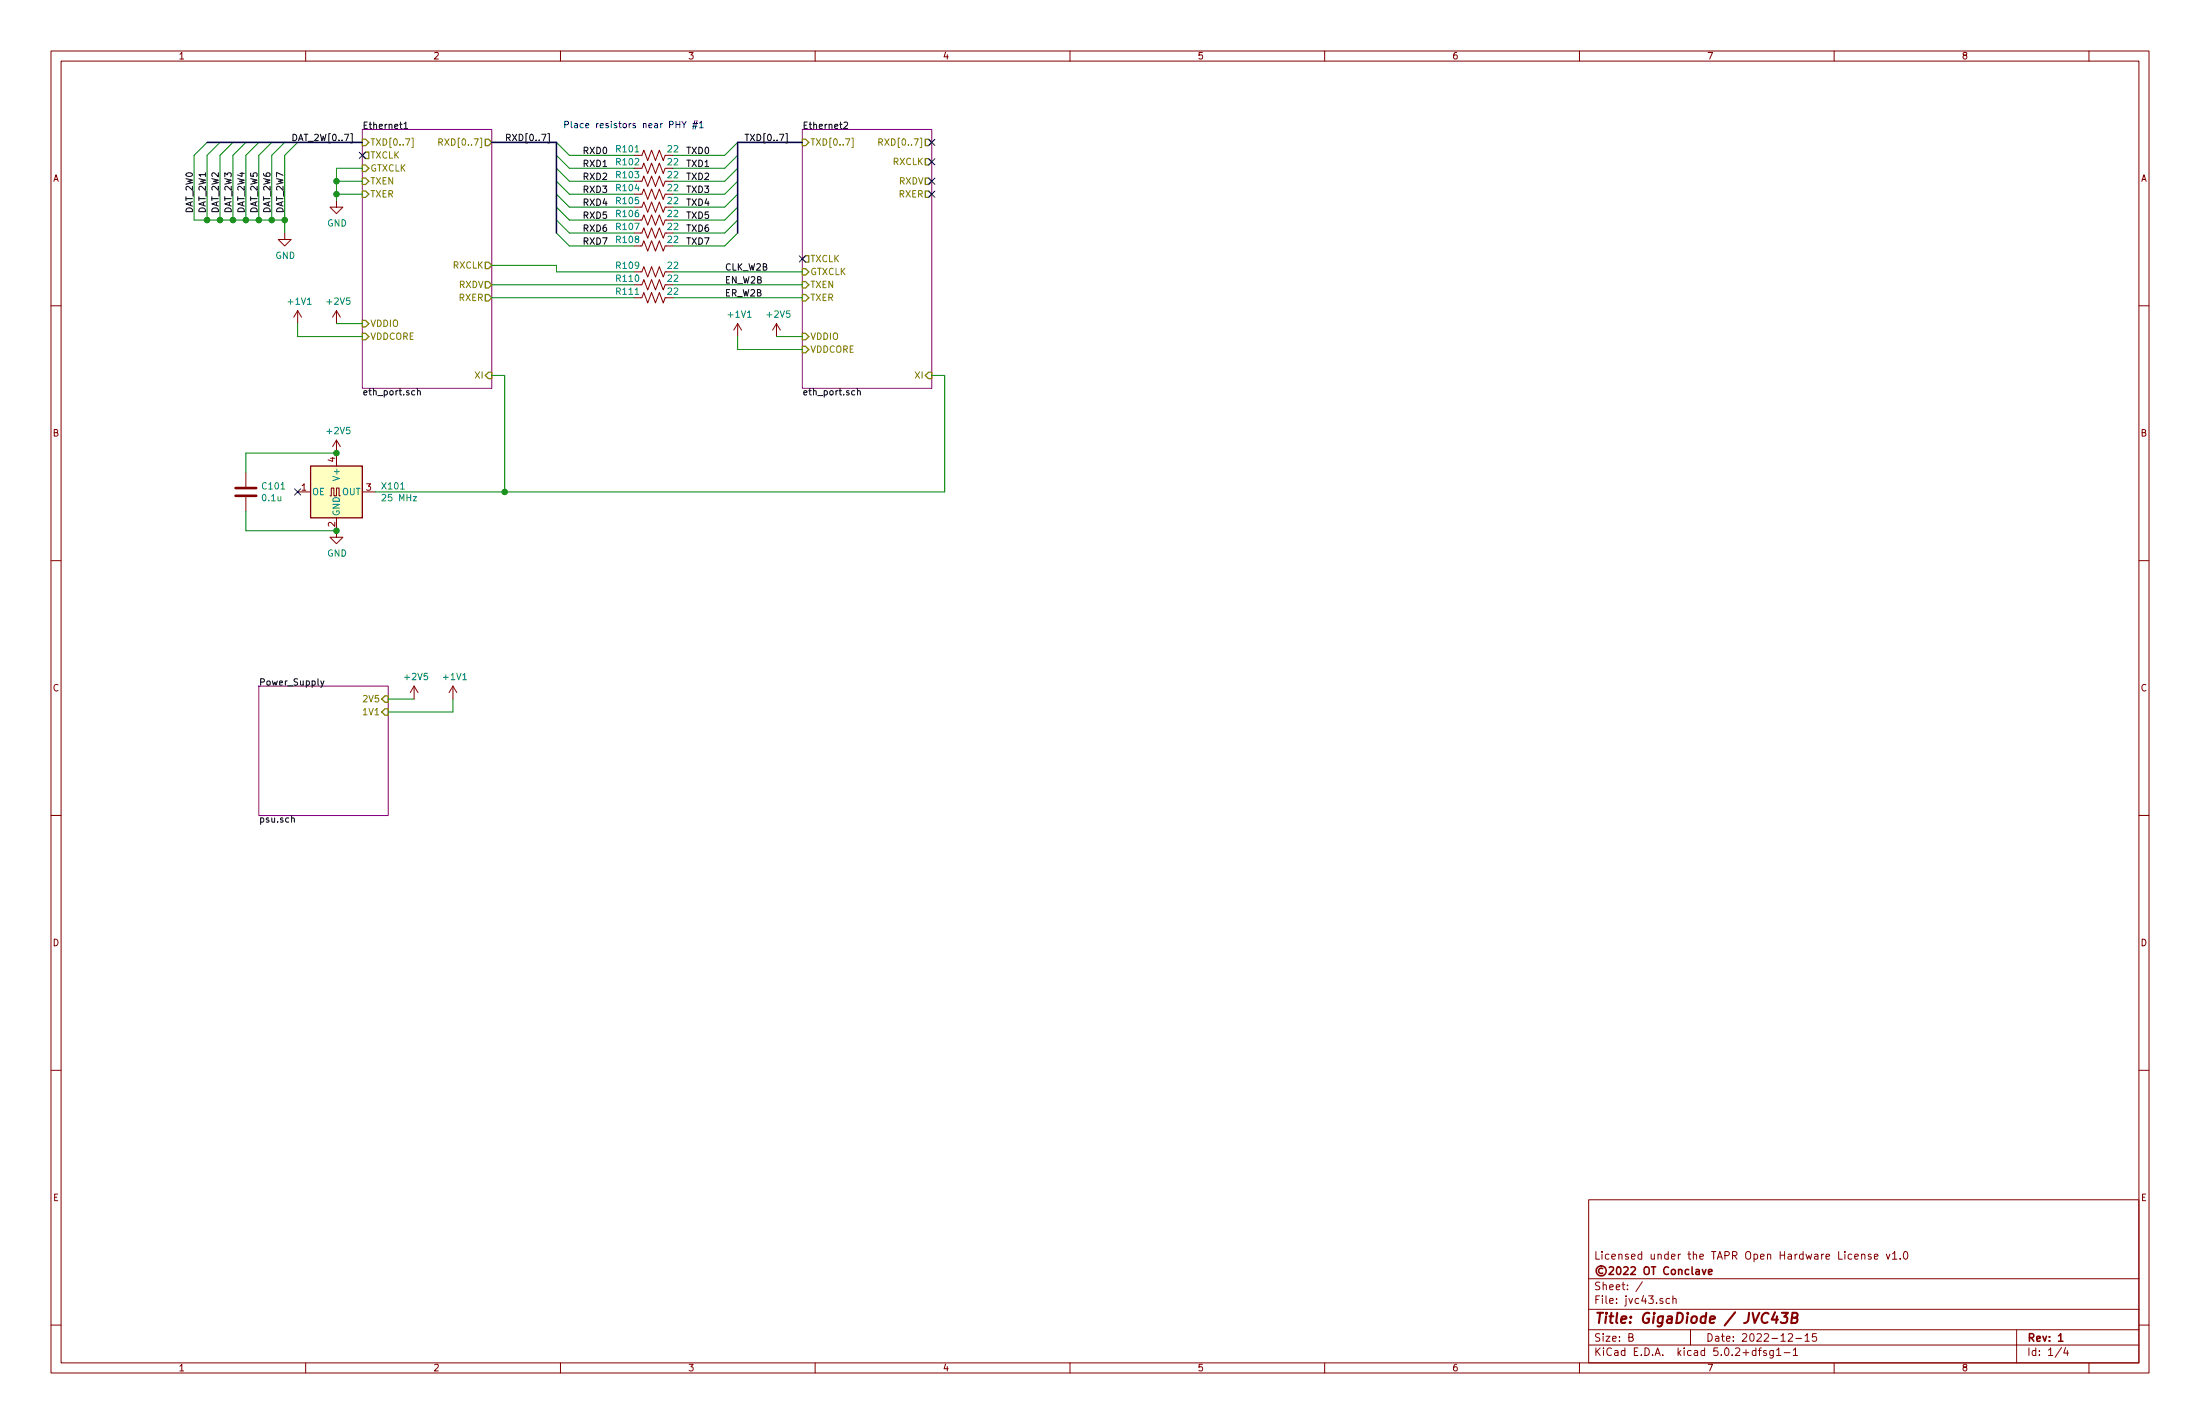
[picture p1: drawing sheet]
<svg xmlns="http://www.w3.org/2000/svg" width="432mm" height="279mm" viewBox="0 0 432 279" stroke-linecap="round" stroke-linejoin="round" font-family="sans-serif">
<g fill="none" stroke="#840000" stroke-width=".2">
<path d="M10 10h411.8v259.4h-411.8zM12 12h407.8v255.4h-407.8zM60 10v2M110 10v2M160 10v2M210 10v2M260 10v2M310 10v2M360 10v2M410 10v2M66 39.4v1.2h1.3l-1.3 1.3-1.2-1.3h1.2M124.5 30.5h1.5l.4-1 .7 2 .8-2 .8 2 .7-2 .8 2 .4-1"/>
<path d="M125.7 33h.3l.4-1 .7 2 .8-2 .8 2 .7-2 .8 2 .4-1M125.7 35.6h.3l.4-1.1 .7 2.1 .8-2.1 .8 2.1 .7-2.1 .8 2.1 .4-1M125.7 38.1h.3l.4-1 .7 2 .8-2 .8 2 .7-2 .8 2 .4-1M10 60h2M55.9 45.7v1.3h1.2l-1.2 1.3-1.3-1.3h1.3M124.5 58.4h1.5l.4-1 .7 2 .8-2 .8 2 .7-2 .8 2 .4-1M125.7 40.6h.3l.4-1 .7 2.1 .8-2.1 .8 2.1 .7-2.1 .8 2.1 .4-1.1M125.7 43.2h.3l.4-1 .7 2 .8-2 .8 2 .7-2 .8 2 .4-1M125.7 45.7h.3l.4-1 .7 2 .8-2 .8 2 .7-2 .8 2 .4-1M125.7 48.3h.3l.4-1.1 .7 2.1 .8-2.1 .8 2.1 .7-2.1 .8 2.1 .4-1M125.7 53.3h.3l.4-1 .7 2.1 .8-2.1 .8 2.1 .7-2.1 .8 2.1 .4-1.1M125.7 55.9h.3l.4-1 .7 2 .8-2 .8 2 .7-2 .8 2 .4-1"/>
<path d="M419.8 60h2M58.4 61l-.7 1.2M58.4 61v2.5M58.4 61l.8 1.2M66 61l-.7 1.2M66 61v2.5M66 61l.8 1.2M144.8 63.5l-.8 1.3M144.8 63.5v2.5M144.8 63.5l.7 1.3M152.4 63.5l-.8 1.3M152.4 63.5v2.5"/>
<path d="M152.4 63.5l.8 1.3M48.3 92.7v2.8M48.3 97.5v2.8M58.4 96.5h2.6M64.8 97.3h.2v-1.5h.5v1.5h.5v-1.5h.5v1.5h.3M66 86.4v5M66 86.4l-.7 1.2M66 86.4l.8 1.2M71.1 96.5h2.6M10 110h2M66 101.6v3.8h1.3l-1.3 1.3-1.2-1.3h1.2M419.8 110h2"/>
<path d="M81.3 134.6l-.8 1.3M81.3 134.6v2.6M81.3 134.6l.7 1.3M88.9 134.6l-.8 1.3M88.9 134.6v2.6M88.9 134.6l.8 1.3M10 160h2M419.8 160h2M10 210h2M419.8 210h2M311.8 235.4h108v32h-108zM10 260h2"/>
<path d="M311.8 256.9h108M311.8 250.9h108M322.4 251.5l-1.3 1.9M327.7 254.8h-.4l-.3 .2 .1 .7h.6M328.3 254.9l.3-.1h.3l.1 1M328.3 254.3v1.5M365.4 246.2h.1a.37 .37 0 0 1 .5 .1v.8M365.4 246.1v1M367.2 246.2l-.3-.1-.2 .2 .1 .2 .4 .1v.4h-.5M367.9 246.6l.7-.2-.1-.2-.4-.1-.2 .2v.7h.6M370.2 246.1l.4 1 .3-1M371.4 246l.5-.4v1.5"/>
<path d="M371.4 247.1h.9M372.9 246.9v.2M373.7 245.7l.2-.1a.85 .85 0 0 1 .2 1.5 .79 .79 0 0 1-.4-1.4zM419.8 260h2M60 267.4v2M110 267.4v2M160 267.4v2M210 267.4v2M260 267.4v2M310 267.4v2M311.8 263.9h108M311.8 260.9h108"/>
<path d="M319.7 262.4l.7-.1 .1-.2-.1-.4h-.7v1.5h.6l.2-.2 .1-.3-.4-.3M331.8 260.9v3M345.1 265h.6M345.7 264.5l-.4 .2v1.3M346.7 265h-.4l-.2 .2 .1 .2 .5 .1v.4h-.6M348.1 265v1.2l-.3 .3-.4-.1M348.1 265h-.5l-.3 .3 .1 .5 .2 .2 .5-.1M348.7 264.9l.4-.4v1.5M348.7 266h.9M350.2 265.4h1.1M351 261.8l.6-.1 .2 .4-.9 1.1h.9M352 264.9l.4-.4v1.5"/>
<path d="M352 266h.8M352.5 262.6h1.1M354.3 262.1l.4-.4v1.5M354.3 263.2h.8M356.5 261.7h-.7l-.1 .7 .2-.1h.5l.2 .2-.1 .5-.2 .2-.6-.2M360 267.4v2M395.8 260.9v6.5M404.6 264.4l-1.2 1.9M405.4 264.4l-.3 1.1h.9M405.8 265v1M410 267.4v2"/>
</g>
<path d="M332.9 249.1h.6v1M333.5 249.4l-.5 .1-.2 .2 .2 .4 .5-.1M334.1 249.1l.4 1 .3-1M335.3 249.6l.7-.2v-.3h-.5l-.2 .2 .1 .7h.6M404 262.1l.5-.4v1.5M404 263.2h.9" fill="none" stroke="#840000" stroke-width=".3"/>
<path d="M348.4 257.5l-.7 1.4h1.3M348.8 258.3l-.2 1.3M349.7 257.6h1.3l-.8 .7h.3l.2 .2a.82 .82 0 0 1-.2 1l-.7 .1-.3-.2M351.7 258.5l.9-.1a.47 .47 0 0 0 .2-.4 .47 .47 0 0 0-.3-.4h-.7l-.2 2h.7a.53 .53 0 0 0 .5-.5 .53 .53 0 0 0-.4-.6" fill="none" stroke="#840000" stroke-width=".41"/>
<path d="M71.1 25.4h25.4v50.8h-25.4zM157.5 25.4h25.4v50.8h-25.4zM50.8 134.6h25.4v25.4h-25.4z" fill="none" stroke="#840084" stroke-width=".2"/>
<g fill="none" stroke="#000" stroke-width=".2">
<path d="M68.8 26.2h.3v1.8h-.3M79.3 24.3l.4-.3v1.2M79.3 25.2h.7M107.5 26.2h.3v1.8h-.3M154.2 26.2h.3v1.8h-.3M165.7 24.1l.4-.1 .3 .3-.8 .9h.8M81.4 76.7h-.3l-.3 .2 .1 .5h.5M81.9 76.8l.5-.1 .1 .8M81.9 76.2v1.3M167.8 76.7h-.4l-.2 .2 .1 .5h.5M168.3 76.8l.5-.1 .1 .8M168.3 76.2v1.3"/>
<path d="M63 133.6l.3 .8M63.6 133.6l-.5 1.1-.1 .2M57.2 160.6l.5-.1 .1 .8"/>
</g>
<path d="M80.8 27.1h.3v1.8h-.3M86.1 27.9l.6-.1 .2-.1-.1-.3-.7-.2v1.3M86.4 27.9l.5 .6M167.2 27.1h.3v1.8h-.3M172.5 27.9l.6-.1 .1-.1v-.3l-.7-.2v1.3M172.8 27.9l.4 .6" fill="none" stroke="#848400" stroke-width=".2"/>
<g fill="none" stroke="#848400" stroke-width=".25">
<path d="M71.1 27.3h.7l.6 .6-.6 .7h-.7zM71.1 30.5l.7-.7h.6v1.3h-.6zM71.1 32.4h.7l.6 .6-.6 .7h-.7zM71.1 34.9h.7l.6 .7-.6 .6h-.7zM71.1 37.5h.7l.6 .6-.6 .6h-.7zM95.2 27.3h.7l.6 .6-.6 .7h-.7zM157.5 27.3h.6l.6 .6-.6 .7h-.6zM181.6 27.3h.6l.7 .6-.7 .7h-.6zM181.6 31.1h.6l.7 .7-.7 .6h-.6zM181.6 34.9h.6l.7 .7-.7 .6h-.6zM181.6 37.5h.6l.7 .6-.7 .6h-.6zM95.2 51.4h.7l.6 .7-.6 .6h-.7z"/>
<path d="M95.2 55.2h.7l.6 .7-.6 .6h-.7zM95.2 57.8h.7l.6 .6-.6 .7h-.7zM157.5 50.8l.6-.6h.6v1.2h-.6zM157.5 52.7h.6l.6 .6-.6 .7h-.6zM157.5 55.2h.6l.6 .7-.6 .6h-.6zM157.5 57.8h.6l.6 .6-.6 .7h-.6zM71.1 65.4h.7l.6 .6-.6 .7h-.7zM71.1 62.9h.7l.6 .6-.6 .6h-.7zM95.9 73h.6v1.3h-.6l-.7-.6zM157.5 67.9h.6l.6 .7-.6 .6h-.6zM157.5 65.4h.6l.6 .6-.6 .7h-.6zM182.2 73h.7v1.3h-.7l-.6-.6z"/>
<path d="M75.6 136.5h.6v1.3h-.6l-.7-.6zM75.6 139.1h.6v1.2h-.6l-.7-.6z"/>
</g>
<g fill="none" stroke="#008400" stroke-width=".2">
<path d="M40.6 27.9l-2.5 2.6v12.7h17.8M43.2 27.9l-2.6 2.6v12.7M45.7 27.9l-2.5 2.6v12.7M48.3 27.9l-2.6 2.6v12.7M50.8 27.9l-2.5 2.6v12.7M53.3 27.9l-2.5 2.6v12.7M55.9 27.9l-2.6 2.6v12.7M58.4 27.9l-2.5 2.6v15.2M66 38.1h5.1M66 35.6h5.1M71.1 33h-5.1v6.4M109.2 30.5l2.6 2.5h12.7"/>
<path d="M109.2 35.6l2.6 2.5h12.7M109.2 33l2.6 2.6h12.7M109.2 27.9l2.6 2.6h12.7M109.2 38.1l2.6 2.5h12.7M144.8 30.5l-2.6 2.5h-10.1M144.8 35.6l-2.6 2.5h-10.1M144.8 33l-2.6 2.6h-10.1M144.8 27.9l-2.6 2.6h-10.1M144.8 38.1l-2.6 2.5h-10.1M96.5 52.1h12.7v1.2h15.3M96.5 58.4h28M96.5 55.9h28"/>
<path d="M109.2 40.6l2.6 2.6h12.7M109.2 43.2l2.6 2.5h12.7M109.2 45.7l2.6 2.6h12.7M132.1 58.4h25.4M132.1 55.9h25.4M132.1 53.3h25.4M144.8 40.6l-2.6 2.6h-10.1M144.8 43.2l-2.6 2.5h-10.1M144.8 45.7l-2.6 2.6h-10.1M58.4 63.5v2.5h12.7M66 63.5h5.1M96.5 73.7h2.6v22.8"/>
<path d="M144.8 66v2.6h12.7M152.4 66h5.1M182.9 73.7h2.5v22.8h-111.7M66 88.9h-17.7v3.8M48.3 100.3v3.8h17.7M76.2 137.2h5.1M88.9 137.2v2.5h-12.7"/>
</g>
<g fill="#008400" stroke="#008400" stroke-width=".25">
<circle cx="66" cy="38.1" r=".51"/>
<circle cx="66" cy="35.6" r=".51"/>
<circle cx="40.6" cy="43.2" r=".51"/>
<circle cx="43.2" cy="43.2" r=".51"/>
<circle cx="45.7" cy="43.2" r=".51"/>
<circle cx="48.3" cy="43.2" r=".51"/>
<circle cx="50.8" cy="43.2" r=".51"/>
<circle cx="53.3" cy="43.2" r=".51"/>
<circle cx="55.9" cy="43.2" r=".51"/>
<circle cx="99.1" cy="96.5" r=".51"/>
<circle cx="66" cy="104.1" r=".51"/>
<circle cx="66" cy="88.9" r=".51"/>
</g>
<g fill="none" stroke="#000084" stroke-width=".2">
<path d="M70.5 29.9l1.2 1.2M71.7 29.9l-1.2 1.2M182.3 27.3l1.2 1.2M182.3 31.1l1.2 1.3M182.3 35l1.2 1.2M182.3 37.5l1.2 1.2M183.5 27.3l-1.2 1.2M183.5 31.1l-1.2 1.3M183.5 35l-1.2 1.2M183.5 37.5l-1.2 1.2M156.9 50.2l1.2 1.2M158.1 50.2l-1.2 1.2"/>
<path d="M57.8 95.9l1.2 1.2M59 95.9l-1.2 1.2"/>
</g>
<path d="M61 91.4h10.1v10.2h-10.1z" fill="#ffffc2" stroke="#ffffc2" stroke-width=".2"/>
<path d="M61 91.4h10.1v10.2h-10.1z" fill="none" stroke="#840000" stroke-width=".25"/>
<path d="M46.2 97.3h4.1M46.2 95.8h4.1" fill="none" stroke="#840000" stroke-width=".51"/>
<path d="M40.6 27.9h30.5M96.5 27.9h12.7v17.8M157.5 27.9h-12.7v17.8" fill="none" stroke="#000084" stroke-width=".3"/>
<path d="M132.7 24.4h.7M133.4 23.8v1.3M133.8 23.8l.5 .7 .4-.7M134.3 24.5v.6M135.9 24.8h.9M136 24.2h.9M136.4 23.7l-.4 1.6M136.8 23.7l-.4 1.6M137.3 24.2l.3-.4v1.3M137.3 25.1h.7" fill="none" stroke="#0000c2" stroke-width=".2"/>
<text font-size="2.8" fill="#840000" x="312.8" y="259.7">Title: GigaDiode / JVC43B</text>
<g font-size="2.1" fill="#840000">
<text x="312.8" y="250.1">©2022 OT Conclave</text>
<text x="312.8" y="247.1">Licensed under the TAPR Open Hardware License v1.0</text>
<text x="312.8" y="255.8">File: jvc43.sch</text>
<text x="312.8" y="253.1">Sheet: /</text>
<text x="312.8" y="263.2">Size: B</text>
<text x="334.8" y="263.2">Date: 2022-12-15</text>
<text x="397.8" y="263.2">Rev: 1</text>
<text x="312.8" y="266">KiCad E.D.A. kicad 5.0.2+dfsg1-1</text>
<text x="397.8" y="266">Id: 1/4</text>
</g>
<g font-size="1.8" fill="#840000">
<text x="35" y="11.6">1</text>
<text x="85" y="11.6">2</text>
<text x="135" y="11.6">3</text>
<text x="185" y="11.6">4</text>
<text x="235" y="11.6">5</text>
<text x="285" y="11.6">6</text>
<text x="335" y="11.6">7</text>
<text x="385" y="11.6">8</text>
<text x="10.4" y="35.6">A</text>
<text x="420.2" y="35.6">A</text>
<text x="10.4" y="85.6">B</text>
<text x="420.2" y="85.6">B</text>
<text x="65.8" y="90.7" transform="rotate(-90 65.8 90.7)">4</text>
<text x="59.2" y="96.3">1</text>
<text x="71.9" y="96.3">3</text>
<text x="65.8" y="103.4" transform="rotate(-90 65.8 103.4)">2</text>
<text x="10.4" y="135.6">C</text>
<text x="420.2" y="135.6">C</text>
<text x="10.4" y="185.6">D</text>
<text x="420.2" y="185.6">D</text>
<text x="10.4" y="235.6">E</text>
<text x="420.2" y="235.6">E</text>
<text x="35" y="269">1</text>
<text x="85" y="269">2</text>
<text x="135" y="269">3</text>
<text x="185" y="269">4</text>
<text x="235" y="269">5</text>
<text x="285" y="269">6</text>
<text x="335" y="269">7</text>
<text x="385" y="269">8</text>
</g>
<g font-size="1.8">
<text x="57.1" y="27.7">DAT_2W[0..7]</text>
<text x="71.1" y="25.3">Ethernet1</text>
<text x="99.1" y="27.7">RXD[0..7]</text>
<text x="146" y="27.7">TXD[0..7]</text>
<text x="157.5" y="25.3">Ethernet2</text>
<text x="114.3" y="30.2">RXD0</text>
<text x="114.3" y="32.8">RXD1</text>
<text x="114.3" y="35.3">RXD2</text>
<text x="134.6" y="30.2">TXD0</text>
<text x="134.6" y="32.8">TXD1</text>
<text x="134.6" y="35.3">TXD2</text>
<text x="37.8" y="41.9" transform="rotate(-90 37.8 41.9)">DAT_2W0</text>
<text x="40.4" y="41.9" transform="rotate(-90 40.4 41.9)">DAT_2W1</text>
<text x="42.9" y="41.9" transform="rotate(-90 42.9 41.9)">DAT_2W2</text>
<text x="45.5" y="41.9" transform="rotate(-90 45.5 41.9)">DAT_2W3</text>
<text x="48" y="41.9" transform="rotate(-90 48 41.9)">DAT_2W4</text>
<text x="50.5" y="41.9" transform="rotate(-90 50.5 41.9)">DAT_2W5</text>
<text x="53.1" y="41.9" transform="rotate(-90 53.1 41.9)">DAT_2W6</text>
<text x="55.6" y="41.9" transform="rotate(-90 55.6 41.9)">DAT_2W7</text>
<text x="114.3" y="37.8">RXD3</text>
<text x="114.3" y="40.4">RXD4</text>
<text x="134.6" y="37.8">TXD3</text>
<text x="134.6" y="40.4">TXD4</text>
<text x="114.3" y="42.9">RXD5</text>
<text x="114.3" y="45.5">RXD6</text>
<text x="134.6" y="42.9">TXD5</text>
<text x="134.6" y="45.5">TXD6</text>
<text x="114.3" y="48">RXD7</text>
<text x="134.6" y="48">TXD7</text>
<text x="142.2" y="53.1">CLK_W2B</text>
<text x="142.2" y="55.6">EN_W2B</text>
<text x="142.2" y="58.2">ER_W2B</text>
<text x="71.1" y="77.6">eth_port.sch</text>
<text x="157.5" y="77.6">eth_port.sch</text>
<text x="50.8" y="134.5">Power_Supply</text>
<text x="50.8" y="161.4">psu.sch</text>
</g>
<g font-size="1.8" fill="#848400">
<text x="72.6" y="28.6">TXD[0..7]</text>
<text x="87.1" y="28.6">RXD[0..7]</text>
<text x="159" y="28.6">TXD[0..7]</text>
<text x="173.5" y="28.6">RXD[0..7]</text>
<text x="72.6" y="31.1">TXCLK</text>
<text x="72.6" y="33.7">GTXCLK</text>
<text x="175.3" y="32.4">RXCLK</text>
<text x="72.6" y="36.2">TXEN</text>
<text x="72.6" y="38.7">TXER</text>
<text x="176.5" y="36.2">RXDV</text>
<text x="176.5" y="38.7">RXER</text>
<text x="88.9" y="52.7">RXCLK</text>
<text x="159" y="51.4">TXCLK</text>
<text x="159" y="54">GTXCLK</text>
<text x="90.1" y="56.5">RXDV</text>
<text x="90.1" y="59.1">RXER</text>
<text x="159" y="56.5">TXEN</text>
<text x="159" y="59.1">TXER</text>
<text x="72.6" y="64.1">VDDIO</text>
<text x="72.6" y="66.7">VDDCORE</text>
<text x="159" y="69.2">VDDCORE</text>
<text x="159" y="66.7">VDDIO</text>
<text x="93.3" y="74.3">XI</text>
<text x="179.7" y="74.3">XI</text>
<text x="71.5" y="137.8">2V5</text>
<text x="71.5" y="140.3">1V1</text>
</g>
<text font-size="1.8" fill="#0000c2" x="110.5" y="25.1">Place resistors near PHY #1</text>
<g font-size="1.8" fill="#008484">
<text x="121.1" y="29.9">R101</text>
<text x="131.1" y="29.9">22</text>
<text x="121.1" y="32.4">R102</text>
<text x="121.1" y="35">R103</text>
<text x="131.1" y="32.4">22</text>
<text x="131.1" y="35">22</text>
<text x="121.1" y="37.5">R104</text>
<text x="121.1" y="40.1">R105</text>
<text x="131.1" y="37.5">22</text>
<text x="131.1" y="40.1">22</text>
<text x="64.2" y="44.4">GND</text>
<text x="121.1" y="42.6">R106</text>
<text x="121.1" y="45.1">R107</text>
<text x="121.1" y="47.7">R108</text>
<text x="131.1" y="42.6">22</text>
<text x="131.1" y="45.1">22</text>
<text x="131.1" y="47.7">22</text>
<text x="54.1" y="50.8">GND</text>
<text x="121.1" y="52.8">R109</text>
<text x="131.1" y="52.8">22</text>
<text x="56.7" y="59.8">+1V1</text>
<text x="64.3" y="59.8">+2V5</text>
<text x="121.1" y="55.3">R110</text>
<text x="121.1" y="57.8">R111</text>
<text x="131.1" y="55.3">22</text>
<text x="131.1" y="57.8">22</text>
<text x="143.1" y="62.3">+1V1</text>
<text x="150.7" y="62.3">+2V5</text>
<text x="64.3" y="85.2">+2V5</text>
<text x="66.7" y="93.9" transform="rotate(-90 66.7 93.9)">V+</text>
<text x="51.6" y="96">C101</text>
<text x="51.6" y="98.3">0.1u</text>
<text x="61.2" y="97.2">OE</text>
<text x="66.7" y="101.3" transform="rotate(-90 66.7 101.3)">GND</text>
<text x="67.1" y="97.2">OUT</text>
<text x="75.1" y="96">X101</text>
<text x="75.3" y="98.3">25 MHz</text>
<text x="64.2" y="109.2">GND</text>
<text x="79.6" y="133.5">+2V5</text>
<text x="87.2" y="133.5">+1V1</text>
</g>
</svg>
